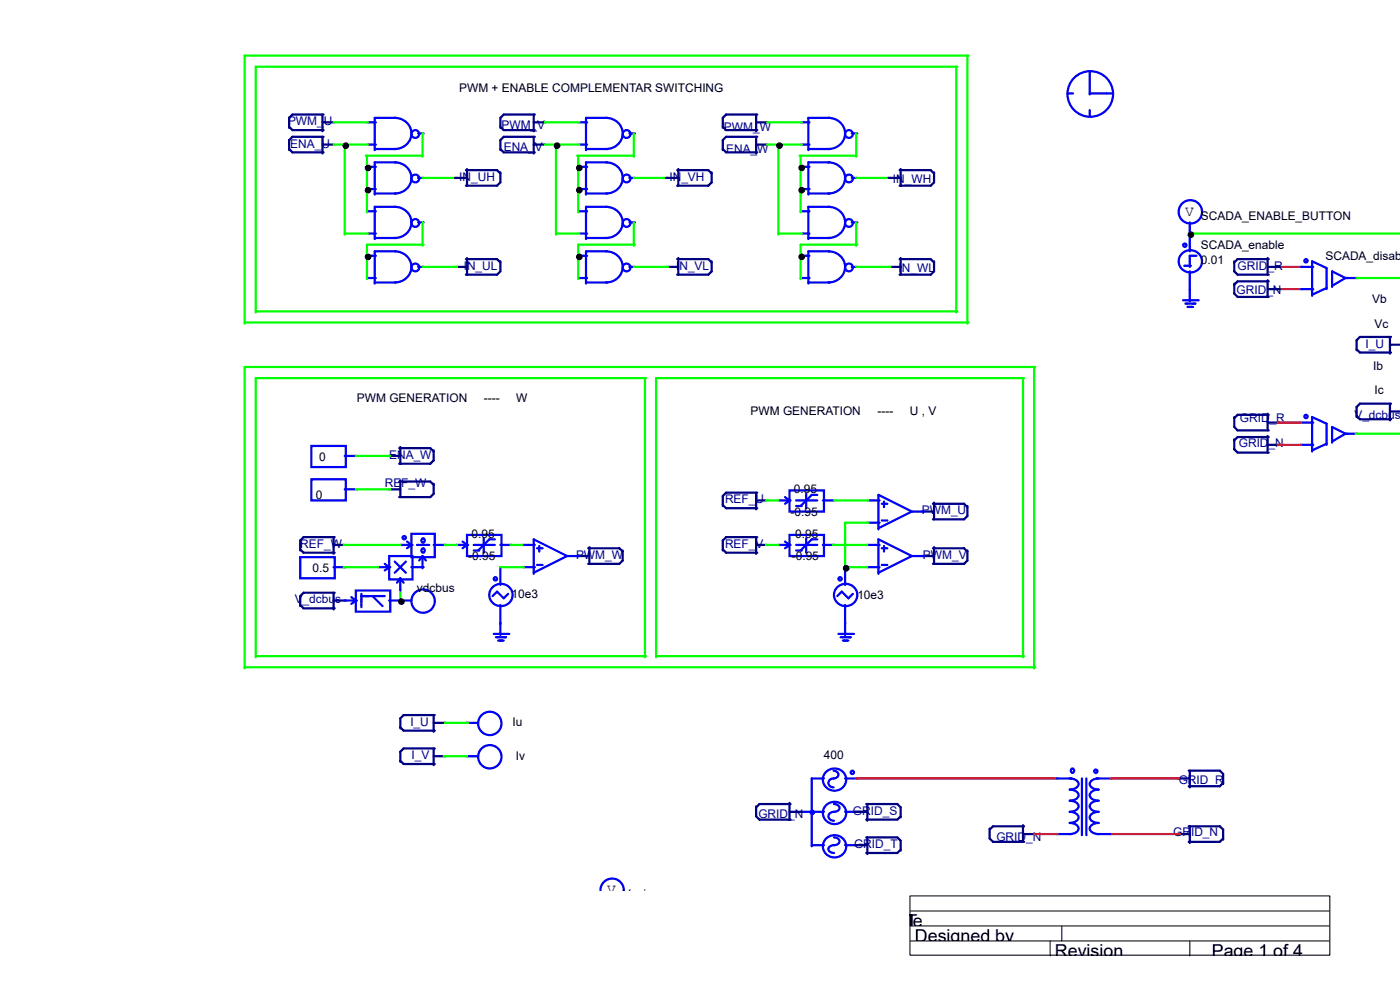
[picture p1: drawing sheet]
<svg xmlns="http://www.w3.org/2000/svg" width="297mm" height="210mm" viewBox="0 0 297 210" stroke-linecap="round" stroke-linejoin="round" font-family="sans-serif">
<path d="M193 190h89.1v12.6h-89.1zM193.1 193.2h88.9M193.1 196.4h88.9M193.1 199.6h88.9M222.8 199.6v3.2M225.2 196.4v3.2M252.4 199.6v3.2" fill="none" stroke="#000" stroke-width=".21"/>
<g fill="none" stroke="#00f" stroke-width=".47">
<path d="M226.5 19.8h1.1M231.2 15.1v5M231.2 19.8h4.7M77.8 30.7h1.9M77.8 25.9h1.9M77.8 35.4h1.9M79.5 31.6h4.5M83.7 25a3.3 3.3 0 0 1 3.6 3.3 3.3 3.3 0 0 1-3.6 3.3M83.7 34.4a3.3 3.3 0 0 1 3.6 3.3 3.3 3.3 0 0 1-3.6 3.3M84 25h-4.5v6.8M84 34.4h-4.5v6.9M88.7 28.3h1.2"/>
<path d="M88.7 37.7h1.2M122.7 30.7h1.9M122.7 25.9h1.9M122.7 35.4h1.9M124.3 31.6h4.5M128.6 25a3.3 3.3 0 0 1 3.5 3.3 3.3 3.3 0 0 1-3.5 3.3M128.6 34.4a3.3 3.3 0 0 1 3.5 3.3 3.3 3.3 0 0 1-3.5 3.3M128.8 25h-4.5v6.8M128.8 34.4h-4.5v6.9M133.5 28.3h1.2M133.5 37.7h1.2M169.8 30.7h1.9"/>
<path d="M169.8 25.9h1.9M169.8 35.4h1.9M171.5 31.6h4.5M175.7 25a3.3 3.3 0 0 1 3.6 3.3 3.3 3.3 0 0 1-3.6 3.3M175.7 34.4a3.3 3.3 0 0 1 3.6 3.3 3.3 3.3 0 0 1-3.6 3.3M176 25h-4.5v6.8M176 34.4h-4.5v6.9M180.7 28.3h1.2M180.7 37.7h1.2M231.2 23.4v1.1M77.8 40.1h1.9M77.8 49.5h1.9"/>
<path d="M77.8 44.8h1.9M77.8 59h1.9M77.8 54.3h1.9M79.5 41h4.5M79.5 50.5h4.5M79.5 59.9h4.5M83.7 43.9a3.3 3.3 0 0 1 3.6 3.3 3.3 3.3 0 0 1-3.6 3.3M83.7 53.3a3.3 3.3 0 0 1 3.6 3.3 3.3 3.3 0 0 1-3.6 3.3M84 43.9h-4.5v6.8M84 53.3h-4.5v6.9M88.7 47.2h1.2M88.7 56.6h1.2"/>
<path d="M122.7 40.1h1.9M122.7 49.5h1.9M122.7 44.8h1.9M122.7 59h1.9M122.7 54.3h1.9M124.3 41h4.5M124.3 50.5h4.5M124.3 59.9h4.5M128.6 43.9a3.3 3.3 0 0 1 3.5 3.3 3.3 3.3 0 0 1-3.5 3.3M128.6 53.3a3.3 3.3 0 0 1 3.5 3.3 3.3 3.3 0 0 1-3.5 3.3M128.8 43.9h-4.5v6.8M128.8 53.3h-4.5v6.9"/>
<path d="M133.5 47.2h1.2M133.5 56.6h1.2M169.8 40.1h1.9M169.8 49.5h1.9M169.8 44.8h1.9M169.8 59h1.9M169.8 54.3h1.9M171.5 41h4.5M171.5 50.5h4.5M171.5 59.9h4.5M175.7 43.9a3.3 3.3 0 0 1 3.6 3.3 3.3 3.3 0 0 1-3.6 3.3M175.7 53.3a3.3 3.3 0 0 1 3.6 3.3 3.3 3.3 0 0 1-3.6 3.3"/>
<path d="M176 43.9h-4.5v6.8M176 53.3h-4.5v6.9M180.7 47.2h1.2M180.7 56.6h1.2M251.2 56.4h1.4M252.4 47.2v6.1M252.4 57.6v6.3M253.8 54.3h-1.4v2.3M276 56.6h2.6M285.4 59h2.6M285.4 59l-2.8-1.4v3.3M285.4 59l-2.8 1.6"/>
<path d="M251 63.7h3.3M251.5 64.4h2.1M251.9 65.1h1.2M276 61.3h2.6M281.4 61.3v-4.4l-3-1.5v7.3M281.4 61.1l-3 1.4M66 94.6h7.4v4.5h-7.4zM73.1 96.7h2.6M276 94.4h2.6M276 89.6h2.6M281.4 94.4v-4.5l-3-1.4v7.3M281.4 94.1l-3 1.4"/>
<path d="M285.4 92l-2.8-1.4v3.3M285.4 92h2.6M285.4 92l-2.8 1.7M63.7 118.2h7.3v4.5h-7.3zM66 101.7h7.4v4.5h-7.4zM73.1 103.8h2.6M81.6 119.6l1 .7-1 .7M82.6 117.9h4.9v5h-4.9zM83.7 119.1l2.4 2.4M84.9 115.6h2.6M86.1 119.1l-2.4 2.4M86.3 114.9l1 .7-1 .7"/>
<path d="M87.3 113.2h4.9v5h-4.9zM88.5 115.6h2.6M89.6 116.4a.42 .42 0 0 1 .5 .4 .42 .42 0 0 1-.5 .4 .56 .56 0 0 1 0-.8zM89.6 114.2a.42 .42 0 0 1 .5 .4 .42 .42 0 0 1-.5 .5 .56 .56 0 0 1 0-.9zM89.6 117.9l-.7 1M89.6 117.9l.7 1M89.6 117.9v2.6M92 115.6h2.6M96.7 115.6h2.6M98.1 114.9l1 .7-1 .7M99.1 113.5h7.3v4.4h-7.3zM100.5 115.6h4.5"/>
<path d="M100.5 116.8h1.2M102.6 114.2v3M105 114.4h-1.2l-2.4 2.4M106.2 115.6h2.5M110.9 115.6h2.6M113.9 116.3h1.2M113.9 119.8h1.2M114.4 115.8v1.2M120.3 117.9h2.6M120.3 117.9l-7.1-3.5v7.3M120.3 117.9l-7.1 3.6M165.1 106.2h2.6"/>
<path d="M165.1 115.6h2.6M166.5 105.4l1 .8-1 .7M166.5 114.9l1 .7-1 .7M167.5 104h7.3v4.5h-7.3zM167.5 113.5h7.3v4.4h-7.3zM168.9 106.2h4.5M168.9 115.6h4.5M168.9 107.3h1.2M168.9 116.8h1.2M171 104.7v3.1M171 114.2v3M173.4 105h-1.2l-2.4 2.3"/>
<path d="M173.4 114.4h-1.2l-2.4 2.4M174.6 106.2h2.6M174.6 115.6h2.6M184 106.2h2.6M184 110.9h2.6M184 115.6h2.6M187.1 106.9h1.1M187.1 110.4h1.1M187.1 116.3h1.1M187.1 119.8h1.1M187.5 106.4v1.2M187.5 115.8v1.2"/>
<path d="M193.4 108.5h2.6M193.4 108.5l-7-3.5v7.3M193.4 108.5l-7 3.6M193.4 117.9l-7-3.5v7.3M193.4 117.9h2.6M193.4 117.9l-7 3.6M70.8 120.3h2.6M73.1 127.4h2.6M74.5 126.7l1 .7-1 .7M75.5 125.3h7.3v4.4h-7.3zM76.7 126v2.8M76.7 126.4h4.9"/>
<path d="M79 126.4l2.1 2.2M80.2 120.3h2.6M82.6 127.4h4.7M84.9 122.7v2.6M84.9 122.7l-.7 .9M84.9 122.7l.7 .9M87.3 120.3h2.6M104.7 134.5h3.3M105.2 135.2h2.1M105.7 135.9h1.2M106.2 120.3v3.8M106.2 128.3v6.4"/>
<path d="M107.8 126l-.9 .9-1.5-1.4-.9 .9M110.9 120.3h2.6M177.9 134.5h3.3M178.3 135.2h2.2M178.8 135.9h1.2M179.3 120.3v3.8M179.3 128.3v6.4M180.9 126l-.9 .9-1.4-1.4-1 .9M184 120.3h2.6M98.8 153.3h2.6M98.8 160.4h2.6M169.8 172.2h5"/>
<path d="M172.2 179.3h2.6M174.8 165.1h-2.6v14.4M176.8 163.5a.84 .84 0 0 1 1.1 .8 .84 .84 0 0 1-1.1 .8M176.8 165.1a.95 .95 0 0 0-1.1 1 .95 .95 0 0 0 1.1 .9M176.9 170.6a.88 .88 0 0 1 1.2 .8 .88 .88 0 0 1-1.2 .8 .97 .97 0 0 0-1.2 .9 .97 .97 0 0 0 1.2 1M176.9 177.6a.88 .88 0 0 1 1.2 .9 .88 .88 0 0 1-1.2 .8 .88 .88 0 0 0-1.2 .8 .88 .88 0 0 0 1.2 .8M179.3 179.3h2.6M179.3 172.2h2.6M179.3 165.1h2.6M224.1 165.1h3.3M224.1 176.9h3.1M226.9 165.1a1.75 1.75 0 0 1 1.9 1.2 1.58 1.58 0 0 1-1.9 1.2 1.75 1.75 0 0 1 1.9 1.2 1.58 1.58 0 0 1-1.9 1.1 1.75 1.75 0 0 1 1.9 1.2 1.58 1.58 0 0 1-1.9 1.2 1.75 1.75 0 0 1 1.9 1.2 1.58 1.58 0 0 1-1.9 1.2 1.75 1.75 0 0 1 1.9 1.1 1.58 1.58 0 0 1-1.9 1.2"/>
<path d="M227.3 163.1a.42 .42 0 0 1 .6 .4 .42 .42 0 0 1-.6 .4 .56 .56 0 0 1 0-.8zM229.5 165.1v12.1M230.5 165.1v12.1M232.6 165.1h3.3M232.8 176.9h3.1M233.1 165.1a1.75 1.75 0 0 0-1.9 1.2 1.58 1.58 0 0 0 1.9 1.2 1.75 1.75 0 0 0-1.9 1.2 1.58 1.58 0 0 0 1.9 1.1 1.75 1.75 0 0 0-1.9 1.2 1.58 1.58 0 0 0 1.9 1.2 1.75 1.75 0 0 0-1.9 1.2 1.58 1.58 0 0 0 1.9 1.2 1.75 1.75 0 0 0-1.9 1.1 1.58 1.58 0 0 0 1.9 1.2M127.4 189a2.46 2.46 0 0 1 2.5-2.6 2.46 2.46 0 0 1 2.4 2.6"/>
<circle cx="231.3" cy="19.9" r="4.8"/>
<circle cx="88.1" cy="28.4" r=".83"/>
<circle cx="88.1" cy="37.9" r=".83"/>
<circle cx="132.9" cy="28.4" r=".83"/>
<circle cx="132.9" cy="37.9" r=".83"/>
<circle cx="180.1" cy="28.4" r=".83"/>
<circle cx="180.1" cy="37.9" r=".83"/>
<circle cx="88.1" cy="56.7" r=".83"/>
<circle cx="88.1" cy="47.3" r=".83"/>
<circle cx="132.9" cy="56.7" r=".83"/>
<circle cx="132.9" cy="47.3" r=".83"/>
<circle cx="180.1" cy="56.7" r=".83"/>
<circle cx="180.1" cy="47.3" r=".83"/>
<circle cx="251.3" cy="52" r=".35"/>
<circle cx="252.5" cy="44.9" r="2.48"/>
<circle cx="252.6" cy="55.5" r="2.42"/>
<circle cx="277.1" cy="55.3" r=".35"/>
<circle cx="277.1" cy="88.3" r=".35"/>
<circle cx="85.7" cy="114.1" r=".35"/>
<circle cx="89.8" cy="127.5" r="2.48"/>
<circle cx="105.1" cy="122.8" r=".35"/>
<circle cx="106.3" cy="126.2" r="2.42"/>
<circle cx="178.2" cy="122.8" r=".35"/>
<circle cx="179.4" cy="126.2" r="2.42"/>
<circle cx="103.9" cy="153.5" r="2.48"/>
<circle cx="103.9" cy="160.5" r="2.48"/>
<circle cx="177.1" cy="165.4" r="2.42"/>
<circle cx="177.1" cy="179.5" r="2.42"/>
<circle cx="177.1" cy="172.5" r="2.42"/>
<circle cx="180.8" cy="163.8" r=".35"/>
<circle cx="232.5" cy="163.6" r=".35"/>
</g>
<g fill="none" stroke="#000080" stroke-width=".47">
<path d="M61.3 26.9l.7 .7h6.6M61.3 31.6l.7 .7h6.6M68.4 24.3v3.5M68.4 29v3.6M68.4 25.9h2.6M68.4 30.7h2.6M68.6 24.3h-6.6l-.7 .7v2.1M68.6 29h-6.6l-.7 .7v2.1M96.5 37.7h2.6M98.8 36.1h6.6l.8 .7M99.1 35.9v3.5M106.2 26.9l.7 .7h6.6"/>
<path d="M106.2 31.6l.7 .7h6.6M106.2 36.6v2.1l-.8 .7h-6.6M113.2 25.9h2.6M113.2 30.7h2.6M113.2 24.3v3.5M113.2 29v3.6M113.5 24.3h-6.6l-.7 .7v2.1M113.5 29h-6.6l-.7 .7v2.1M141.3 37.7h2.6M143.7 36.1h6.6l.7 .7M143.9 35.9v3.5M151 36.6v2.1l-.7 .7h-6.6"/>
<path d="M153.3 26.9l.7 .7h6.6M153.3 31.6l.7 .7h6.6M160.4 25.9h2.6M160.4 30.7h2.6M160.4 24.3v3.5M160.4 29v3.6M160.6 24.3h-6.6l-.7 .7v2.1M160.6 29h-6.6l-.7 .7v2.1M188.5 37.7h2.6M190.8 36.1h6.6l.8 .7M191.1 35.9v3.5M198.2 36.6v2.1l-.8 .7h-6.6"/>
<path d="M96.5 56.6h2.6M98.8 55h6.6l.8 .7M99.1 54.7v3.6M106.2 55.4v2.2l-.8 .7h-6.6M141.3 56.6h2.6M143.7 55h6.6l.7 .7M143.9 54.7v3.6M151 55.4v2.2l-.7 .7h-6.6M188.5 56.6h2.6M190.8 55h6.6l.8 .7M191.1 54.7v3.6M198.2 55.4v2.2l-.8 .7h-6.6"/>
<path d="M261.8 55.4v2.2l.7 .7h6.7M268.9 56.6h2.6M268.9 54.7v3.6M268.9 59.4v3.6M269.2 55h-6.7l-.7 .7M269.2 59.7h-6.7l-.7 .7M261.8 60.2v2.1l.7 .7h6.7M268.9 61.3h2.6M287.8 74.1l.7 .7h6.6M294.9 71.5v3.5M294.9 73.1h2.1M295.1 71.5h-6.6l-.7 .7v2.1"/>
<path d="M82.3 96.7h2.6M84.7 95.1h6.6l.7 .7M84.9 94.8v3.6M92 95.5v2.2l-.7 .7h-6.6M261.8 88.5v2.1l.7 .7h6.7M261.8 93.2v2.1l.7 .7h6.7M268.9 87.8v3.5M268.9 92.5v3.5M268.9 94.4h2.6M268.9 89.6h2.6M269.2 92.7h-6.7l-.7 .7M269.2 88h-6.7l-.7 .7"/>
<path d="M287.8 88.2l.7 .7h6.6M294.9 85.6v3.6M294.9 87.3h2.1M295.1 85.6h-6.6l-.7 .7v2.2M63.7 116.5l.7 .7h6.6M70.8 113.9v3.6M70.8 115.6h2.6M71 113.9h-6.6l-.7 .7v2.2M82.3 103.8h2.6M84.7 102.1h6.6l.7 .8M84.9 101.9v3.5M92 102.6v2.1l-.7 .7h-6.6"/>
<path d="M122.4 117.9h2.6M124.8 116.3h6.6l.7 .7M125 116.1v3.5M132.1 116.8v2.1l-.7 .7h-6.6M153.3 116.5l.7 .7h6.6M153.3 107.1l.7 .7h6.6M160.4 104.5v3.5M160.4 113.9v3.6M160.4 115.6h2.6M160.4 106.2h2.6M160.6 104.5h-6.6l-.7 .7v2.1M160.6 113.9h-6.6l-.7 .7v2.2"/>
<path d="M195.6 108.5h2.6M195.6 117.9h2.6M197.9 106.9h6.6l.7 .7M197.9 116.3h6.6l.7 .7M198.2 106.6v3.6M198.2 116.1v3.5M205.2 107.3v2.2l-.7 .7h-6.6M205.2 116.8v2.1l-.7 .7h-6.6M63.7 128.3l.7 .7h6.6M70.8 125.7v3.6M70.8 127.4h2.6M71 125.7h-6.6l-.7 .7v2.2"/>
<path d="M84.9 154.3l.7 .7h6.6M92 151.7v3.5M92 158.8v3.5M92 153.3h2.6M92.2 151.7h-6.6l-.7 .7v2.1M92.2 158.8h-6.6l-.7 .7v2.1M84.9 161.4l.7 .7h6.6M92 160.4h2.6M160.4 171v2.1l.7 .8h6.6M167.5 170.3v3.6M167.5 172.2h2.6M167.7 170.6h-6.6l-.7 .7"/>
<path d="M181.4 172.2h2.6M181.4 179.3h2.6M183.8 170.6h6.6l.7 .7v2.1M183.8 177.6h6.6l.7 .7v2.2M184 170.6v3.5M184 177.6v3.6M191.1 173.1l-.7 .8h-6.6M209.9 175.7v2.2l.8 .7h6.6M217 175v3.6M217 176.9h2.6M217.3 175.3h-6.6l-.8 .7M249.8 165.1h2.6"/>
<path d="M249.8 176.9h2.6M252.2 163.5h6.6l.7 .7v2.1M252.2 175.3h6.6l.7 .7v2.1M252.4 163.5v3.5M252.4 175.3v3.5M259.5 166.1l-.7 .7h-6.6M259.5 177.9l-.7 .7h-6.6M191.1 180.2l-.7 .7h-6.6"/>
</g>
<g fill="none" stroke="#0f0" stroke-width=".47">
<path d="M202.9 14.2v52.1M203.1 14.2h-148.8v52.1M205.2 11.8v56.8M205.5 11.8h-153.6v56.8M70.8 30.7h7.3M70.8 25.9h7.3M73.1 30.7v19.1M77.6 33h12M77.8 33v12.1M89.6 28.3v5M89.6 37.7h7.4M115.6 30.7h7.3"/>
<path d="M115.6 25.9h7.3M117.9 30.7v19.1M122.4 33h12.1M122.7 33v12.1M134.5 37.7h7.3M134.5 28.3v5M162.8 30.7h7.3M162.8 25.9h7.3M165.1 30.7v19.1M169.6 33h12M169.8 33v12.1M181.6 37.7h7.4"/>
<path d="M181.6 28.3v5M73.1 49.5h5M89.6 47.2v4.9M89.6 56.6h7.4M89.9 51.9h-12.1v7.3M117.9 49.5h5M134.5 47.2v4.9M134.5 56.6h7.3M134.7 51.9h-12v7.3M165.1 49.5h5M181.6 56.6h7.4M181.6 47.2v4.9"/>
<path d="M181.9 51.9h-12.1v7.3M252.4 49.5h44.6M287.8 59h9.2M51.9 68.4h153.6M54.3 66.1h148.8M219.4 77.8v64M219.6 77.8h-167.7v64M75.5 96.7h7.3M136.8 80.2v59.2M137.1 80.2h-82.8v59.2M217 80.2v59.2M217.3 80.2h-78.1v59.2"/>
<path d="M287.6 92h9.4M72.9 115.6h12M75.5 103.8h7.3M94.4 115.6h2.6M108.3 115.6h2.6M162.5 115.6h2.6M162.5 106.2h2.6M176.7 115.6h7.3M176.9 106.2h7.3M184.2 110.9h-4.9v9.6M54.3 139.2h82.8M72.9 120.3h7.3"/>
<path d="M84.9 124.8v2.6M106.2 120.3h4.9M139.2 139.2h78.1M179 120.3h5M51.9 141.5h167.7M94.4 153.3h4.9M94.1 160.4h5"/>
</g>
<circle cx="172.3" cy="172.3" r=".35" fill="#00f" stroke="#00f" stroke-width=".47"/>
<path d="M271.3 56.6h4.9M271 61.3h5M271 94.4h5M271 89.6h5M181.6 165.1h42.7M219.4 176.9h4.9M235.7 165.1h14.3M235.9 176.9h14.4" fill="none" stroke="#f00" stroke-width=".47"/>
<g fill="#000" stroke="#000" stroke-width=".47">
<circle cx="73.4" cy="30.9" r=".47"/>
<circle cx="78.1" cy="35.6" r=".47"/>
<circle cx="118.2" cy="30.9" r=".47"/>
<circle cx="122.9" cy="35.6" r=".47"/>
<circle cx="165.4" cy="30.9" r=".47"/>
<circle cx="170.1" cy="35.6" r=".47"/>
<circle cx="78.1" cy="40.3" r=".47"/>
<circle cx="78.1" cy="54.5" r=".47"/>
<circle cx="122.9" cy="40.3" r=".47"/>
<circle cx="122.9" cy="54.5" r=".47"/>
<circle cx="170.1" cy="40.3" r=".47"/>
<circle cx="170.1" cy="54.5" r=".47"/>
<circle cx="252.6" cy="49.8" r=".47"/>
<circle cx="85.2" cy="127.6" r=".47"/>
<circle cx="179.5" cy="120.5" r=".47"/>
</g>
<g font-size="3.8">
<text x="190.9" y="196.6">itle</text>
<text x="192.3" y="196.6">T</text>
<text x="194.1" y="199.8">Designed by</text>
<text x="223.8" y="202.9">Revision</text>
<text x="257.1" y="202.9">Page 1 of 4</text>
</g>
<g font-size="3.1">
<text x="251.5" y="45.8">V</text>
<text x="128.8" y="189.7">V</text>
</g>
<g font-size="2.5">
<text x="97.4" y="19.5">PWM + ENABLE COMPLEMENTAR SWITCHING</text>
<text x="254.8" y="46.6">SCADA_ENABLE_BUTTON</text>
<text x="254.8" y="52.8">SCADA_enable</text>
<text x="254.8" y="56.1">0.01</text>
<text x="281.2" y="55.1">SCADA_disable</text>
<text x="291.1" y="64.3">Vb</text>
<text x="291.6" y="69.5">Vc</text>
<text x="291.3" y="78.5">Ib</text>
<text x="291.6" y="83.7">Ic</text>
<text x="75.7" y="85.3">PWM GENERATION</text>
<text x="102.6" y="85.3">----</text>
<text x="109.5" y="85.3">W</text>
<text x="159.2" y="88.1">PWM GENERATION</text>
<text x="186.1" y="88.1">----</text>
<text x="193" y="88.1">U , V</text>
<text x="67.7" y="97.8">0</text>
<text x="67" y="105.8">0</text>
<text x="168.4" y="104.7">0.95</text>
<text x="167.7" y="109.4">-0.95</text>
<text x="99.3" y="118.8">-0.95</text>
<text x="100" y="114.1">0.95</text>
<text x="168" y="118.8">-0.95</text>
<text x="168.7" y="114.1">0.95</text>
<text x="66.3" y="121.4">0.5</text>
<text x="88.5" y="125.6">vdcbus</text>
<text x="108.5" y="126.8">10e3</text>
<text x="181.9" y="127.1">10e3</text>
<text x="108.7" y="154">Iu</text>
<text x="109.5" y="161.3">Iv</text>
<text x="174.8" y="161">400</text>
<text x="132.1" y="190.5">Vu_inv</text>
</g>
<g font-size="2.5" fill="#000080">
<text x="61.1" y="26.6">PWM_U</text>
<text x="106.4" y="27.3">PWM_V</text>
<text x="153.6" y="27.7">PWM_W</text>
<text x="61.6" y="31.3">ENA_U</text>
<text x="106.9" y="32">ENA_V</text>
<text x="154" y="32.5">ENA_W</text>
<text x="97.4" y="38.4">IN_UH</text>
<text x="142" y="38.4">IN_VH</text>
<text x="189.4" y="38.8">IN_WH</text>
<text x="98.4" y="57.2">IN_UL</text>
<text x="143.4" y="57.2">IN_VL</text>
<text x="190.6" y="57.7">IN_WL</text>
<text x="262.6" y="57.2">GRID_R</text>
<text x="262.3" y="62.4">GRID_N</text>
<text x="289.7" y="73.8">I_U</text>
<text x="263" y="89.6">GRID_R</text>
<text x="287.3" y="88.8">V_dcbus</text>
<text x="262.8" y="94.7">GRID_N</text>
<text x="82.6" y="97.3">ENA_W</text>
<text x="81.6" y="103.2">REF_W</text>
<text x="153.8" y="106.8">REF_U</text>
<text x="195.6" y="109.1">PWM_U</text>
<text x="63.7" y="116.2">REF_W</text>
<text x="122.2" y="118.6">PWM_W</text>
<text x="153.8" y="116.2">REF_V</text>
<text x="195.8" y="118.6">PWM_V</text>
<text x="62.5" y="128">V_dcbus</text>
<text x="87.1" y="154">I_U</text>
<text x="87.3" y="161">I_V</text>
<text x="250.1" y="166.2">GRID_R</text>
<text x="160.9" y="173.5">GRID_N</text>
<text x="180.9" y="172.8">GRID_S</text>
<text x="181.2" y="179.9">GRID_T</text>
<text x="211.4" y="178.5">GRID_N</text>
<text x="248.9" y="177.3">GRID_N</text>
</g>
</svg>
